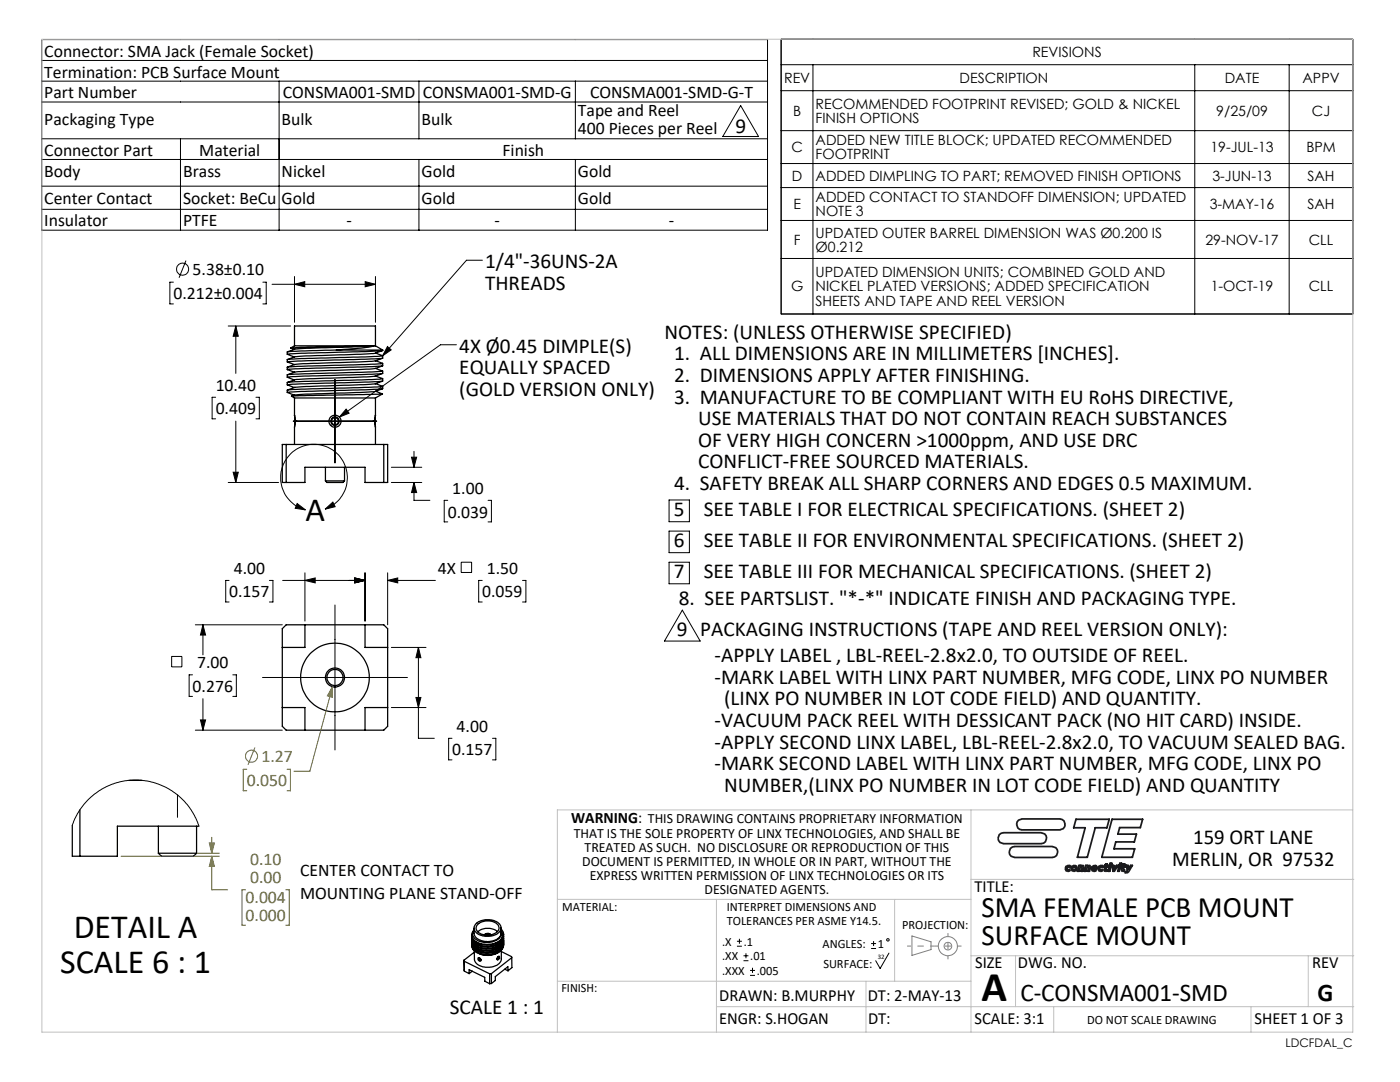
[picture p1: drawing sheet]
<svg xmlns="http://www.w3.org/2000/svg" width="279mm" height="216mm" viewBox="0 0 279 216" stroke-linecap="round" stroke-linejoin="round" font-family="sans-serif">
<g fill="none" stroke="#000" stroke-width=".25">
<path d="M58 69.4l.7 .3M58.2 79.1l18.1-.5-1.4 .8M58.2 79.1l.6 .3M58.8 69h15.8M58.8 79.4h16.1M58.8 69v-3.9h16.1v3.9M58.8 79.4l.1 4.5-.1 1.3M58.8 69l-.8 .4M67.1 69.9l-9.1 .2-.6 .1-.1 .5M67.1 69.9h9.3M74.6 69l-12.8 .5a10.5 10.5 0 0 0-4.4 .7M74.6 69l-16.6 .4"/>
<path d="M74.6 69l-2.5 .5-5 .4M74.6 69h.3M74.9 69l1.5 .9M74.9 79.4v3.5M75 76.6l1.4 .5-2.8 .2-15.1 .4-1.1 .1-.1 .5M75 75l1.4 .6-2.2 .1-15.3 .5-1.5 .1-.1 .5M75 73.5l1.4 .5-18.7 .7-.4 .1v.5M75 72l1.4 .5-18.7 .7-.4 .1v.4M75 70.4l1.4 .6-3.6 .2-14.8 .4-.6 .1-.1 .5M75 78.1l1.3 .5M76.3 76.1a12.2 12.2 0 0 1-5.1 .7l-9.4 .3a10.5 10.5 0 0 0-4.4 .7M76.3 74.5a9 9 0 0 1-4.4 .7l-10.1 .4a11.4 11.4 0 0 0-4.4 .7"/>
<path d="M76.3 73a9 9 0 0 1-4.4 .7l-10.1 .3a9.9 9.9 0 0 0-4.4 .8M76.3 71.5a9 9 0 0 1-4.4 .7l-10.7 .4a7.7 7.7 0 0 0-3.8 .7M76.3 70a14 14 0 0 1-5.9 .7l-8.6 .3a9.9 9.9 0 0 0-4.4 .8M76.3 77.6a14 14 0 0 1-5.9 .8l-8.6 .2a10.6 10.6 0 0 0-3.6 .5M76.4 75.6l-.1 .5-1.1 .1-15.1 .4-2.8 .2 1.4 .5M76.4 74l-.1 .5-.6 .1-14.8 .4-3.6 .3 1.4 .5M76.4 72.5v.5l-.4 .1-18.7 .6 1.4 .6M76.4 71v.5h-.4l-18.7 .7 1.4 .5M76.4 69.9a3.8 3.8 0 0 1-2.2 .2l-14.1 .4-2.8 .2 1.4 .5M76.4 77.1l-.1 .5-1.1 .1-15.1 .4-2.8 .2 1.4 .5M56.3 88.7h21.1v7.6h-4.6v-3.1h-11.9v3.1h-4.6zM57.1 88.7v7.6"/>
<path d="M58.8 82.9v2.1M58.8 85.2v3.5M58.8 82.8v.2M58.8 85.1v.1M64.9 96h3.9M64.9 96l.3 .3h3.2l.4-.3M64.9 93.2v2.8M68.8 93.2v2.8M74.9 82.9l-.1 1.1 .1 1.2M74.9 85.2h.1M74.9 82.9l-.1 1 .1 1.3M74.9 85.2v3.5"/>
<path d="M76.6 88.7v7.6M57.1 124.7h19.5l.8 .7v19.5l-.8 .8h-19.5l-.8-.8v-19.5zM60.9 124.7v4.5h-4.6M72.8 124.7v4.5h4.6M25.7 155.7h2.6M56.3 141.2h4.6v4.5M77.4 141.2h-4.6v4.5M14.4 164.7v6.2h9v-6h16.3M15.9 161.6v9.3M31.6 170.3h7.6M31.6 170.3l.6 .6h6.4l.6-.6M31.6 164.9v5.4"/>
<path d="M39.2 164.9v5.4M92.6 191.6v.2l5.1 2.5M92.6 191.6l.1 2.2M92.6 193.6l.1 .2M92.7 193.8l.9 .5M93.6 194.3v-.8l3.1 1.5 .1 .8 .9 .5M94.3 193.8l-.7 .5M94.4 185.8a1.44 1.44 0 0 0 .9 2.3 4.7 4.7 0 0 0 4.5-.5M94.6 185.5a1.39 1.39 0 0 0 .9 2.2 3.6 3.6 0 0 0 4.5-1v-.8M94.7 190l-2.1 1.6M95 184.3a3.6 3.6 0 0 1 4.8 .2 1.46 1.46 0 0 1-1.2 2.1 3.3 3.3 0 0 1-3.9-1l-.1-.6zM95.4 191.2a.37 .37 0 0 1 .5 .1 .37 .37 0 0 1-.1 .5l-.3-.2z"/>
<path d="M95.4 184.4a2.95 2.95 0 0 1 4.1 .3 1.31 1.31 0 0 1-1.2 1.7 2.74 2.74 0 0 1-3.3-.9v-.5zM95.5 191.2a.22 .22 0 0 1 .4 .1 .22 .22 0 0 1-.2 .3zM95.6 191.2l.1 .3h.3M96.7 186.5a.82 .82 0 0 1 1.2 0M96.8 186.5a.64 .64 0 0 1 1 0M97.7 194.3v2M98.1 194.3v2M98.1 196.3h-.4M98.1 194.3h-.4M99.3 185.9a3.2 3.2 0 0 0-3.9 0M99.4 190.9l.1-.1a.32 .32 0 0 1 .1 .5 .32 .32 0 0 1-.4 .1zM99.4 190.9a.22 .22 0 0 1 .2 .3 .22 .22 0 0 1-.4 .1z"/>
<path d="M99.4 190.9l-.2 .4M100 185.1v1.1a2.24 2.24 0 0 1-2.4 1.7 2.52 2.52 0 0 1-3-1.7v-1M100 185.7a1.5 1.5 0 0 1-.2 1.9M100 185.3a1.4 1.4 0 0 1-.2 2.3M100 189.6v1.7a2.26 2.26 0 0 1-2.5 1.7 2.51 2.51 0 0 1-2.8-1.5v-1.8M100 189.9l2.1 1v.2M100.3 189.2a3.8 3.8 0 0 1-4.6 1.1M100.5 187a2.38 2.38 0 0 1-2.5 2.2 3.3 3.3 0 0 1-3.8-1.6v-.3M100.5 186.6a2.27 2.27 0 0 1-2.2 2.1 3.6 3.6 0 0 1-4.1-1.3v-.5M100.5 188.2a2.26 2.26 0 0 1-2.2 2.1 3.8 3.8 0 0 1-4-1.1l-.1-.7M100.5 187.8a2.46 2.46 0 0 1-2.5 2.2 3.5 3.5 0 0 1-3.8-1.4v-.5M100.5 187.4a2.46 2.46 0 0 1-2.5 2.2 3.4 3.4 0 0 1-3.8-1.4v-.5"/>
<path d="M100.5 186.4a2.36 2.36 0 0 1-2.2 2.1 3.7 3.7 0 0 1-4.1-1.4v-.5M100.5 186.8a2.47 2.47 0 0 1-2.5 2.1 3.3 3.3 0 0 1-3.8-1.6v-.3M100.5 187.1a2.6 2.6 0 0 1-2.8 2.2 3.1 3.1 0 0 1-3.5-1.6v-.3M100.5 187.5a2.35 2.35 0 0 1-2.2 2.2 3.6 3.6 0 0 1-4.1-1.4v-.5M100.5 187.9a2.26 2.26 0 0 1-2.2 2.1 3.8 3.8 0 0 1-4-1.1l-.1-.7M100.5 188.3a2.33 2.33 0 0 1-2.2 2.2 3.5 3.5 0 0 1-4.1-1.4v-.5M100.8 193.4l.6 .3M101.4 193.7v-.8l-2.6 2v.8l-.7 .6M102.1 191.1l-4 3.2M102.1 191.1l.1 2-.8 .6"/>
<circle cx="66.8" cy="84" r=".71"/>
<circle cx="66.9" cy="84" r=".84"/>
<circle cx="66.9" cy="84" r="1.2"/>
<circle cx="66.8" cy="135.2" r="6.8"/>
<circle cx="66.8" cy="135.2" r="1.6"/>
<circle cx="66.9" cy="135.2" r="1.91"/>
</g>
<g fill="none" stroke="#000" stroke-width=".2">
<path d="M8.3 7.9h144.9v38h-144.9zM8.3 12.1h144.9M8.3 16.2h144.9M55.7 16.2v29.7M83.6 16.2v11.5M114.8 16.2v11.5M155.9 7.8h114.1v54.9h-114.1zM155.9 12.9h114.1M155.9 18.1h114.1M162.2 12.9v49.8M238.4 12.9v49.8M257.3 12.9v49.8"/>
<path d="M8.3 20.4h144.9M8.3 27.7h144.9M8.3 31.8h144.9M8.3 37.1h144.9M36 27.7v18.2M83.6 31.8v14.1M114.8 31.8v14.1M147.8 21.1l3.6 6.1h-7.1zM155.9 26.1h114.1M155.9 32.6h114.1M155.9 37.4h114.1M8.3 41.8h144.9"/>
<path d="M34.6 56.3h-.7v4.3h.7M37.1 52l-1.4 3.4M52.5 56.3h.6v4.3h-.6M54.3 56.7h20.6M58.8 56.7l2-.5v1zM58.8 55.2v9.1M72.9 56.2l2 .5-2 .5zM74.9 55.2v9.1M96.3 51.9h-3.2l-16.8 19.1M155.9 44h114.1M155.9 51.6h114.1M43 79.3h-.7v4.3h.7"/>
<path d="M45.5 65.1h12.5M47.1 65.1l.5 2h-1.1zM47.1 65.1v9.4M51.1 79.3h.7v4.3h-.7M66.9 75.7v16.7M77.3 69.1l.8 .7-1.8 1.2zM91.1 68.8h-3.2l-20.2 14.4M45.5 96.3h10.1M46.5 94.2h1.1l-.5 2.1zM47.1 84v12.3M58.5 84h16.7M69.1 81.6l.6 .8-2 .8z"/>
<path d="M78.1 96.3h6.1M78.1 93.2h6.1M82.1 91.2h1l-.5 2zM82.6 96.3l.5 2h-1zM82.6 96.3v3.5h3.2M82.6 90.1v3.1M89.4 99.8h-.7v4.3h.7M97.4 99.8h.7v4.3h-.7M133.5 99.8h4.1v4.3h-4.1zM45.7 115.8h-.7v4.3h.7M53.8 115.8h.7v4.3h-.7M56.4 115.8h16.4"/>
<path d="M59.3 100.5l1.7 1.2-2.1-.3zM60.9 115.8l2-.5v1zM60.9 114.3v9.6M64.9 101.6a6.7 6.7 0 0 0 3.1-10.4 6.7 6.7 0 0 0-10.9 .4 6.7 6.7 0 0 0 3.9 10.1M64.9 101.6l1.5-1.4 .5 .9zM70.8 115.3l2 .5-2 .5zM72.8 114.3v9.6M77.4 115.8l2-.5v1zM77.4 115.8h9.5M77.4 114.3v10.4M92 112.2h2.1v2h-2.1zM96.2 115.8h-.7v4.3h.7"/>
<path d="M104.3 115.8h.7v4.3h-.7M133.5 112.2h4.1v4.3h-4.1zM133.5 106h4.1v4.3h-4.1zM34.3 131h2v2.1h-2zM38.4 134.7h-.7v4.3h.7M39 124.7h17.3M40.5 124.7l.5 2h-1zM40.5 124.7v6M40.5 139.4v6.3M46.5 134.7h.7v4.3h-.7M52.4 135.2h28.9M66.9 120.7v28.9"/>
<path d="M78.1 129.2h6.9M83 139.2h1l-.5 2zM83.5 129.2l.5 2h-1zM83.5 129.2v18.1h3.2M136.2 121.7l3.5 6.2h-7.1zM35.4 158.6v4.5M39 145.7h17.3M40 143.7h1l-.5 2zM78.1 141.2h6.9M90.2 147.3h-.7v4.3h.7M98.3 147.3h.7v4.3h-.7M14.4 164.7l1.1-2.4 1.3-1.9 1.2-1.3 1.9-1.4 1.4-.7 2-.8 2.2-.5 2.1-.1 1.7 .2 2.2 .6 2.3 1.1 1.8 1.2 1.7 1.8 .9 1.1 .9 1.6 .6 1.7"/>
<path d="M147.1 188.8h1M147.1 187.8h1M147.6 187.3v1M148.4 191.7h1M148.4 190.7h1M148.9 190.2v1M149.7 194.6h1M149.7 193.6h1M150.2 193.1v1M173.8 189.3h1M173.8 188.3h1M174.3 187.8v1"/>
<path d="M177.4 190.2l-1.8 3.1-.8-1.6"/>
<circle cx="36.4" cy="53.7" r="1.2"/>
<circle cx="177.2" cy="187.5" r=".24"/>
</g>
<g fill="none" stroke="#808000" stroke-width=".2">
<path d="M66.4 137l-.1 2.1-1-.2zM66.4 137l-4.6 16.9h-3.1M49.2 153.5h-.7v4.3h.7M50.9 149.2l-1.4 3.4M57.3 153.5h.7v4.3h-.7M24.2 170.9h19.6M39.4 170.3h4.4M41.8 168.2h1l-.5 2.1zM42.3 170.9l.5 2h-1zM42.3 170.9v6.7h3.1M42.3 167.1v3.2M49 177.6h-.7v7h.7"/>
<path d="M57 177.6h.7v7h-.7"/>
<circle cx="50.2" cy="150.9" r="1.2"/>
</g>
<g fill="none" stroke="#191924" stroke-width=".35">
<path d="M199.4 166.5l.9-.3h7.5l.7 .2 .3 .4 .1 .5-.3 .7-.3 .2-.5 .1h-7.5l-.7-.2-.3-.4-.1-.4zM201.6 169.3l.9-.4h7.5l.7 .3 .4 .8-.2 .7-.9 .4h-7.5l-.7-.2-.3-.4-.1-.5zM203.3 163.7l.7-.3h7.5l.8 .4 .3 .7-.4 .8-.7 .3h-7.5l-.5-.1-.4-.3-.2-.7 .1-.5zM212.7 172.9l.6-.3 .2 .1 .2 .2-.2 .2-.3-.2-.3 .5 .2 .2 .3-.1 .2 .2-.5 .2-.3-.2-.2-.3zM214 172.9l.4-.3 .4 .2 .2 .4-.2 .5-.5 .2-.4-.2-.2-.4zM214.2 173.1l.4-.1 .1 .2-.4 .4-.2-.1zM214.7 163.5h6.7l-.5 1.7h-2.3l-1.6 5.9h-2l1.6-5.9h-2.3zM215.3 172.7h.9l.1 .4-.2 .7h-.3l.1-.6-.1-.2-.3 .2-.1 .6h-.4zM216.7 172.7h.8l.1 .4-.2 .7h-.3l.2-.6-.2-.2-.2 .2-.2 .6h-.3zM217.9 172.9l.6-.3 .3 .2 .1 .6h-.8l.3 .2 .2-.1 .2 .2-.5 .2-.3-.2-.2-.3zM218.3 173h.3l.1 .1-.6 .1zM219.3 172.9l.5-.3 .3 .1 .2 .2-.3 .2-.3-.2-.3 .5 .2 .2 .3-.1 .2 .2-.5 .2-.3-.2-.2-.3z"/>
<path d="M220.7 172.4h.3l-.1 .3h.3l-.1 .3h-.3l-.1 .5h.2l-.1 .3h-.3l-.2-.2 .2-.6h-.1l.1-.3h.1zM220.7 173.5h.1M221.4 172.7h.4l-.3 1.1h-.4zM221.5 172.3h.4l-.1 .2h-.3zM221.9 163.5h6.1l-.4 1.6h-4.2l-.3 1.3h3.7l-.4 1.6h-3.7l-.4 1.4h4.1l-.4 1.7h-6.1zM222 172.7h.3l.1 .8 .4-.8h.4l-.8 1.1h-.3zM223.4 172.7h.3l-.3 1.1h-.3zM223.5 172.3h.3l-.1 .2h-.3zM224.2 172.4h.3l-.1 .3h.3l-.1 .3h-.3l-.1 .5h.2l-.1 .3h-.4l-.1-.2 .2-.6h-.2zM224.2 173.5h.1M224.8 172.7h.3l.1 .8 .4-.8h.4l-.7 1.2a.56 .56 0 0 1-.8 .2l.2-.2 .3-.1z"/>
</g>
<g fill="none" stroke="#808080" stroke-width=".2">
<path d="M182 186.8l3.8 1.1v1.6l-3.8 1.1z"/>
<circle cx="189.2" cy="188.8" r=".76"/>
<circle cx="189.2" cy="188.8" r="1.9"/>
</g>
<path d="M181 188.8h5.4M186.4 188.8h5.5" fill="none" stroke="#808080" stroke-width=".2" stroke-dasharray="15.2 1.3 1.3 1.3" stroke-dashoffset="14.4" stroke-linecap="butt"/>
<path d="M189.2 191.4v-5.2" fill="none" stroke="#808080" stroke-width=".2" stroke-dasharray="15.2 1.3 1.3 1.3" stroke-dashoffset="14.5" stroke-linecap="butt"/>
<g fill="none" stroke="#c0c0c0" stroke-width=".2">
<path d="M8.4 7.8h261.6v198.2h-261.6zM111.2 179.5h82.6M143 179.5v26.5M178.5 179.5v16.3M193.8 161.6v44.4M193.8 175.5h76.4M270 161.6h-158.8v44.4M111.2 195.8h82.6M172.8 195.8v10.2M193.8 190.7h76.4M202.7 190.7v10.2M261.1 190.7v10.2"/>
<path d="M143 200.9h127.2M210.3 200.9v5.1M249.7 200.9v5.1"/>
</g>
<g fill="#000">
<path d="M72.9 56.2l2 .5-2 .5zM58.8 56.7l2-.5v1zM47.1 65.1l.5 2h-1.1zM46.5 94.2h1.1l-.5 2.1zM82.1 91.2h1l-.5 2zM82.6 96.3l.5 2h-1zM40.5 124.7l.5 2h-1zM40 143.7h1l-.5 2zM60.9 115.8l2-.5v1zM70.8 115.3l2 .5-2 .5zM83.5 129.2l.5 2h-1zM83 139.2h1l-.5 2zM70.8 115.3l2 .5-2 .5zM77.4 115.8l2-.5v1z"/>
<path d="M69.1 81.6l.6 .8-2 .8zM77.3 69.1l.8 .7-1.8 1.2z"/>
<path d="M64.9 101.6l1.5-1.4 .5 .9zM59.3 100.5l1.7 1.2-2.1-.3z"/>
</g>
<path d="M66.4 137l-1.1 1.9 1 .2zM41.8 168.2h1l-.5 2.1zM42.3 170.9l.5 2h-1z" fill="#808000"/>
<text font-size="8.5" x="195.9" y="199.7">A</text>
<g font-size="6.8">
<text x="61" y="103.9">A</text>
<text x="14.7" y="187.2">DETAIL A</text>
<text x="12" y="194.1">SCALE 6 : 1</text>
</g>
<g font-size="5.9">
<text x="195.9" y="183">SMA FEMALE PCB MOUNT</text>
<text x="195.9" y="188.6">SURFACE MOUNT</text>
</g>
<g font-size="5.1">
<text x="203.6" y="199.7">C-CONSMA001-SMD</text>
<text x="262.9" y="199.7">G</text>
</g>
<g font-size="4.2">
<text x="146.8" y="26.4">9</text>
<text x="96.8" y="53.6">1/4&quot;-36UNS-2A</text>
<text x="96.8" y="57.9">THREADS</text>
<text x="91.7" y="70.4">4X Ø0.45 DIMPLE(S)</text>
<text x="132.6" y="67.6">NOTES: (UNLESS OTHERWISE SPECIFIED)</text>
<text x="134.5" y="71.9">1. ALL DIMENSIONS ARE IN MILLIMETERS [INCHES].</text>
<text x="91.7" y="74.7">EQUALLY SPACED</text>
<text x="134.5" y="76.2">2. DIMENSIONS APPLY AFTER FINISHING.</text>
<text x="91.7" y="79">(GOLD VERSION ONLY)</text>
<text x="134.5" y="80.5">3. MANUFACTURE TO BE COMPLIANT WITH EU RoHS DIRECTIVE,</text>
<text x="139.3" y="84.8">USE MATERIALS THAT DO NOT CONTAIN REACH SUBSTANCES</text>
<text x="139.3" y="89.1">OF VERY HIGH CONCERN &gt;1000ppm, AND USE DRC</text>
<text x="139.3" y="93.5">CONFLICT-FREE SOURCED MATERIALS.</text>
<text x="134.5" y="97.8">4. SAFETY BREAK ALL SHARP CORNERS AND EDGES 0.5 MAXIMUM.</text>
<text x="134.5" y="103">5</text>
<text x="140.4" y="103">SEE TABLE I FOR ELECTRICAL SPECIFICATIONS. (SHEET 2)</text>
<text x="134.5" y="109.2">6</text>
<text x="140.4" y="109.2">SEE TABLE II FOR ENVIRONMENTAL SPECIFICATIONS. (SHEET 2)</text>
<text x="134.5" y="115.4">7</text>
<text x="140.4" y="115.4">SEE TABLE III FOR MECHANICAL SPECIFICATIONS. (SHEET 2)</text>
<text x="135.5" y="120.7">8. SEE PARTSLIST. &quot;*-*&quot; INDICATE FINISH AND PACKAGING TYPE.</text>
<text x="135.1" y="126.8">9 PACKAGING INSTRUCTIONS (TAPE AND REEL VERSION ONLY):</text>
<text x="142.6" y="132.1">-APPLY LABEL , LBL-REEL-2.8x2.0, TO OUTSIDE OF REEL.</text>
<text x="142.6" y="136.4">-MARK LABEL WITH LINX PART NUMBER, MFG CODE, LINX PO NUMBER</text>
<text x="144.5" y="140.7">(LINX PO NUMBER IN LOT CODE FIELD) AND QUANTITY.</text>
<text x="142.6" y="145">-VACUUM PACK REEL WITH DESSICANT PACK (NO HIT CARD) INSIDE.</text>
<text x="142.6" y="149.4">-APPLY SECOND LINX LABEL, LBL-REEL-2.8x2.0, TO VACUUM SEALED BAG.</text>
<text x="142.6" y="153.7">-MARK SECOND LABEL WITH LINX PART NUMBER, MFG CODE, LINX PO</text>
<text x="144.5" y="158">NUMBER,(LINX PO NUMBER IN LOT CODE FIELD) AND QUANTITY</text>
<text x="233.9" y="172.7">MERLIN, OR 97532</text>
<text x="238.1" y="168.5">159 ORT LANE</text>
<text x="89.8" y="202.3">SCALE 1 : 1</text>
</g>
<g font-size="3.5">
<text x="8.8" y="11.3">Connector: SMA Jack (Female Socket)</text>
<text x="8.8" y="15.5">Termination: PCB Surface Mount</text>
<text x="8.8" y="19.6">Part Number</text>
<text x="56.4" y="19.6">CONSMA001-SMD</text>
<text x="84.4" y="19.6">CONSMA001-SMD-G</text>
<text x="115.3" y="23.1">Tape and Reel</text>
<text x="117.7" y="19.6">CONSMA001-SMD-G-T</text>
<text x="8.8" y="24.9">Packaging Type</text>
<text x="56.2" y="24.9">Bulk</text>
<text x="84.1" y="24.9">Bulk</text>
<text x="115.3" y="26.6">400 Pieces per Reel</text>
<text x="8.8" y="35.4">Body</text>
<text x="8.8" y="31.1">Connector Part</text>
<text x="36.5" y="35.4">Brass</text>
<text x="39.8" y="31.1">Material</text>
<text x="56.2" y="35.4">Nickel</text>
<text x="84.1" y="35.4">Gold</text>
<text x="100.3" y="31.1">Finish</text>
<text x="115.3" y="35.4">Gold</text>
<text x="8.8" y="40.8">Center Contact</text>
<text x="36.5" y="40.8">Socket: BeCu</text>
<text x="56.2" y="40.8">Gold</text>
<text x="84.1" y="40.8">Gold</text>
<text x="115.3" y="40.8">Gold</text>
<text x="8.8" y="45.2">Insulator</text>
<text x="36.5" y="45.2">PTFE</text>
<text x="69.1" y="45.2">-</text>
<text x="98.7" y="45.2">-</text>
<text x="133.5" y="45.2">-</text>
<text x="34.6" y="59.7">0.212±0.004</text>
<text x="38.4" y="55">5.38±0.10</text>
<text x="43" y="77.9">10.40</text>
<text x="43" y="82.7">0.409</text>
<text x="90.3" y="98.5">1.00</text>
<text x="89.4" y="103.3">0.039</text>
<text x="45.8" y="119.2">0.157</text>
<text x="46.6" y="114.5">4.00</text>
<text x="87.4" y="114.5">4X</text>
<text x="96.2" y="119.2">0.059</text>
<text x="97.1" y="114.5">1.50</text>
<text x="39.3" y="133.3">7.00</text>
<text x="38.4" y="138.1">0.276</text>
<text x="91.1" y="146">4.00</text>
<text x="90.2" y="150.7">0.157</text>
<text x="59.9" y="174.8">CENTER CONTACT TO</text>
<text x="59.9" y="179.5">MOUNTING PLANE STAND-OFF</text>
</g>
<g font-size="3.5" fill="#808000">
<text x="52.2" y="152.1">1.27</text>
<text x="49.3" y="156.9">0.050</text>
<text x="49.9" y="172.7">0.10</text>
<text x="49.9" y="176.2">0.00</text>
<text x="49" y="180.2">0.004</text>
<text x="49" y="183.7">0.000</text>
</g>
<g font-size="3.4">
<text x="194.5" y="178">TITLE:</text>
<text x="194.6" y="193.2">SIZE</text>
<text x="203.1" y="193.2">DWG. NO.</text>
<text x="261.9" y="193.2">REV</text>
<text x="143.5" y="199.7">DRAWN: B.MURPHY</text>
<text x="173.2" y="199.7">DT: 2-MAY-13</text>
<text x="143.5" y="204.3">ENGR: S.HOGAN</text>
<text x="173.2" y="204.3">DT:</text>
<text x="194.5" y="204.3">SCALE: 3:1</text>
<text x="250.4" y="204.3">SHEET 1 OF 3</text>
</g>
<text font-size="3.2" x="114" y="164.2">WARNING:</text>
<g font-size="2.8">
<text x="206" y="11.4">REVISIONS</text>
<text x="156.5" y="16.5">REV</text>
<text x="191.5" y="16.5">DESCRIPTION</text>
<text x="244.4" y="16.5">DATE</text>
<text x="259.9" y="16.5">APPV</text>
<text x="158.3" y="23.1">B</text>
<text x="162.8" y="21.7">RECOMMENDED FOOTPRINT REVISED; GOLD &amp; NICKEL</text>
<text x="242.7" y="23.1">9/25/09</text>
<text x="261.8" y="23.1">CJ</text>
<text x="162.8" y="24.5">FINISH OPTIONS</text>
<text x="162.8" y="29">ADDED NEW TITLE BLOCK; UPDATED RECOMMENDED</text>
<text x="158" y="30.4">C</text>
<text x="162.8" y="31.8">FOOTPRINT</text>
<text x="241.6" y="30.4">19-JUL-13</text>
<text x="260.7" y="30.4">BPM</text>
<text x="158" y="36.1">D</text>
<text x="158.3" y="41.8">E</text>
<text x="162.8" y="40.3">ADDED CONTACT TO STANDOFF DIMENSION; UPDATED</text>
<text x="162.8" y="36.1">ADDED DIMPLING TO PART; REMOVED FINISH OPTIONS</text>
<text x="241.4" y="41.8">3-MAY-16</text>
<text x="242" y="36.1">3-JUN-13</text>
<text x="260.9" y="36.1">SAH</text>
<text x="260.9" y="41.8">SAH</text>
<text x="162.8" y="43.2">NOTE 3</text>
<text x="162.8" y="47.4">UPDATED OUTER BARREL DIMENSION WAS Ø0.200 IS</text>
<text x="158.4" y="48.8">F</text>
<text x="162.8" y="50.2">Ø0.212</text>
<text x="240.6" y="48.8">29-NOV-17</text>
<text x="261.2" y="48.8">CLL</text>
<text x="157.9" y="58.2">G</text>
<text x="162.8" y="55.3">UPDATED DIMENSION UNITS; COMBINED GOLD AND</text>
<text x="162.8" y="58.2">NICKEL PLATED VERSIONS; ADDED SPECIFICATION</text>
<text x="241.6" y="58.2">1-OCT-19</text>
<text x="261.2" y="58.2">CLL</text>
<text x="162.8" y="61">SHEETS AND TAPE AND REEL VERSION</text>
<text x="114.5" y="167.1">THAT IS THE SOLE PROPERTY OF LINX TECHNOLOGIES, AND SHALL BE</text>
<text x="129.3" y="164.2">THIS DRAWING CONTAINS PROPRIETARY INFORMATION</text>
<text x="116.2" y="172.8">DOCUMENT IS PERMITTED, IN WHOLE OR IN PART, WITHOUT THE</text>
<text x="116.7" y="170">TREATED AS SUCH. NO DISCLOSURE OR REPRODUCTION OF THIS</text>
<text x="117.7" y="175.6">EXPRESS WRITTEN PERMISSION OF LINX TECHNOLOGIES OR ITS</text>
<text x="140.6" y="178.4">DESIGNATED AGENTS.</text>
</g>
<g font-size="2.5">
<text x="112.2" y="181.7">MATERIAL:</text>
<text x="145.1" y="181.7">INTERPRET DIMENSIONS AND</text>
<text x="145.1" y="184.6">TOLERANCES PER ASME Y14.5.</text>
<text x="180" y="185.3">PROJECTION:</text>
<text x="144.1" y="188.7">.X</text>
<text x="144.1" y="191.6">.XX</text>
<text x="148.4" y="188.7">.1</text>
<text x="149.7" y="191.6">.01</text>
<text x="164.2" y="189.2">ANGLES:</text>
<text x="175.2" y="189.2">1</text>
<text x="112" y="198">FINISH:</text>
<text x="144.1" y="194.5">.XXX</text>
<text x="151" y="194.5">.005</text>
<text x="164.3" y="193.2">SURFACE:</text>
<text x="217" y="204.3">DO NOT SCALE DRAWING</text>
</g>
<text font-size="2.4" x="256.5" y="208.9">LDCFDAL_C</text>
<text font-size="1.4" x="175.2" y="191.4">32</text>
</svg>
